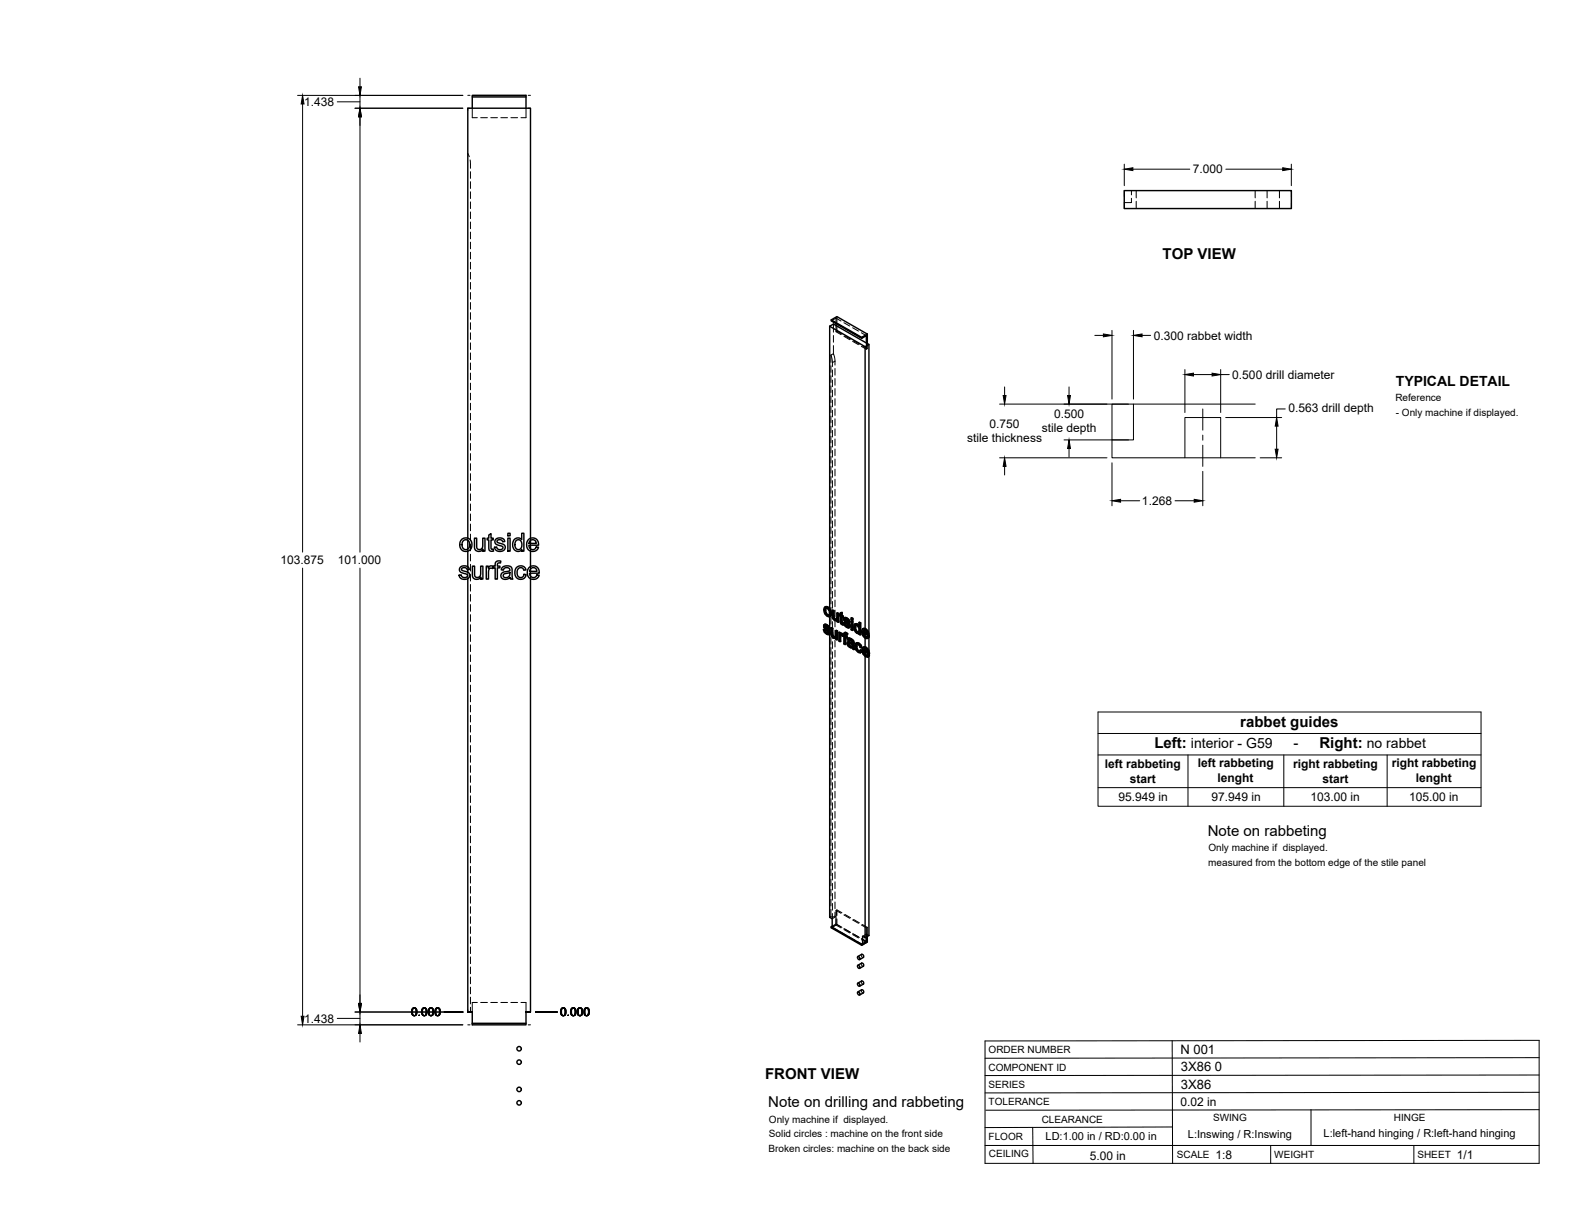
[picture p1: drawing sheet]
<svg xmlns="http://www.w3.org/2000/svg" width="559mm" height="432mm" viewBox="0 0 559 432" stroke-linecap="round" stroke-linejoin="round" font-family="sans-serif">
<!-- layer: Visible -->
<g fill="none" stroke="#000" stroke-width=".51">
<path d="M167.6 34.4v4M186.6 34.4h-19v-.6h19v4.6M398.9 67.6h59.3v6.4h-59.3zM294.4 115.8l1.3-.8 12.6 7.2v102.6M294.4 115.8l12.5 7.2v100M294.4 115.8v100.1M294.9 113.5l2-1.2 10.8 6.2M296.6 114.8v.7M305.7 119.7l-10.8-6.2v.4l10.8 6.2M307.7 118.5l-2 1.2v.4l1.7-1v2.6M307.7 118.5v3.4M308.3 122.2l-1.4 .8"/>
<path d="M163.8 191.4l1-.5a2.33 2.33 0 0 1 2.6 2.9 2.33 2.33 0 0 1-3.8 1.1l-.4-1a2.67 2.67 0 0 1 .6-2.5zM164.3 191.9l.6-.4h.7l.9 .8 .1 1.5-.7 1.1h-1.2l-.6-.6-.2-1.4zM166 190.9v-152.5h22.2v152.6M166 191.7v3.1M166 195.6v5.5M168.3 190.9h.8v2.6a1.14 1.14 0 0 0 1.2 1.5 1.14 1.14 0 0 0 1-1.6v-2.5h.8v4.7h-.7v-.7a1.63 1.63 0 0 1-2 .7 1.63 1.63 0 0 1-1.1-1.8zM173.4 189.8l.8-.5v1.6h.8v.7h-.8v3l.2 .2 .6 .1 .1 .6-.6 .1a1.04 1.04 0 0 1-1.1-1.4v-2.6h-.6v-.7h.6zM175.9 191.3l1.4-.4a1.54 1.54 0 0 1 1.8 1.2l-.8 .1a.96 .96 0 0 0-1-.8 .96 .96 0 0 0-.9 1l2.1 .7a1.42 1.42 0 0 1 .6 1.9 1.42 1.42 0 0 1-1.9 .6l-.9-.2-.7-.6-.2-.6 .8-.1a1.08 1.08 0 0 0 1.1 1 1.08 1.08 0 0 0 1.1-1.1l-1.9-.7a1.2 1.2 0 0 1-.6-2zM180.2 190.9h.8v4.7h-.8zM180.2 189.2h.8v.9h-.8zM182.5 191.4a1.72 1.72 0 0 1 2.6 .1v-2.3h.8v6.4h-.8v-.6a1.98 1.98 0 0 1-2.5 .2 1.98 1.98 0 0 1-.7-2.4zM183 191.9l.9-.4 .9 .4 .4 1.2-.2 1.2a1.26 1.26 0 0 1-1.7 .6 1.26 1.26 0 0 1-.6-1.6z"/>
<path d="M187.4 191.5a2.14 2.14 0 0 1 2.6-.4 2.14 2.14 0 0 1 1.1 2.3h-3.5l.2 .8a1.29 1.29 0 0 0 1.3 .8 1.29 1.29 0 0 0 1.1-.9l.9 .1-.5 .8a2.33 2.33 0 0 1-3.2 0 2.33 2.33 0 0 1-.2-3.1zM188.1 191.9l1.2-.4a1.27 1.27 0 0 1 1 1.3h-2.6zM188.2 191.7v1.1M188.2 193.4v1.3M188.2 195.5v5.5M163.3 201.3l1-.5h1a1.35 1.35 0 0 1 1.2 1.3l-.8 .1a1.01 1.01 0 0 0-.9-.8 1.01 1.01 0 0 0-1 .7l2.6 1.3a1.64 1.64 0 0 1-.3 1.9 1.64 1.64 0 0 1-2 .2l-.7-.3-.4-.6-.1-.5 .7-.1a1.09 1.09 0 0 0 1.1 1 1.09 1.09 0 0 0 1.1-1l-1.8-.8a1.18 1.18 0 0 1-.7-1.9zM166 205.3v153.8h1.6v4M166 202.1v.9M167.6 200.9h.8v2.5a1.14 1.14 0 0 0 1.1 1.5 1.14 1.14 0 0 0 1-1.6v-2.4h.8v4.6h-.7v-.7a1.63 1.63 0 0 1-1.9 .7 1.63 1.63 0 0 1-1.1-1.8zM172.5 200.9h.7v.7a1.12 1.12 0 0 1 1.8-.6l.7-.1v-.5a1.33 1.33 0 0 1 .6-1.3 1.33 1.33 0 0 1 1.4 0l-.1 .7a.7 .7 0 0 0-.8-.1 .7 .7 0 0 0-.3 .7v.5h.9v.6h-.9v4h-.8v-4h-.7v-.4l-.2 .6a1.02 1.02 0 0 0-1.2 .1 1.02 1.02 0 0 0-.3 1.3v2.4h-.8zM178.2 201.4l1.4-.6 1.3 .1 .5 .4 .5 4.2h-.8l-.1-.6a1.75 1.75 0 0 1-2 .7 1.75 1.75 0 0 1-1.3-1.7l.8-.9 1.5-.3a.68 .68 0 0 0 .9-.6 .68 .68 0 0 0-.9-.7 1.11 1.11 0 0 0-1.4 .9l-.8-.1zM178.7 203.8l2-.6a1.19 1.19 0 0 1-.6 1.6 1.19 1.19 0 0 1-1.6-.7z"/>
<path d="M183.3 201.3a1.97 1.97 0 0 1 3.3 .9l-.8 .1a1.29 1.29 0 0 0-1.7-.7 1.29 1.29 0 0 0-.6 1.7l.1 .9 .6 .6a1.16 1.16 0 0 0 1.7-1l.8 .1-.4 1a2.1 2.1 0 0 1-2.6 .4 2.1 2.1 0 0 1-1-2.5zM187.7 201.4a2.15 2.15 0 0 1 2.5-.4 2.15 2.15 0 0 1 1.1 2.4h-3.4l.2 .7a1.29 1.29 0 0 0 1.2 .8 1.29 1.29 0 0 0 1.2-.9l.8 .1-.5 .8a2.34 2.34 0 0 1-3.2 0 2.34 2.34 0 0 1-.1-3.3zM188.2 205.3v153.8h-1.6v4M188.2 201.9v.8M188.2 203.4v1M188.3 201.8l.6-.4 .9 .1 .5 .6 .2 .6h-2.6zM292.7 215.4h1.1zM292.7 215.4l-.4 .5v1l.9 1.5a.91 .91 0 0 0 1.4 .2M292.8 216.6l.2 1M293 217.6l.2-.1 .6 .6-.3 .1zM293.1 215.8l-.1 .7M293.2 217.5l-.2-.9a.49 .49 0 0 1 0-.7 .49 .49 0 0 1 .8 .2l.4 .8 .1 .8-.3 .6-.5-.1"/>
<path d="M293.5 215.5l.9 .9 .2-.1 .4 1.3M293.8 218.1l.3 .1M293.8 215.4l.8 .9M294.4 218.8v3.9M294.4 216.4l.3 1.3 .3-.1-.2 .8M294.7 217.7l-.1 .9 .2-.2-.4 .4M295.3 216.6l.6 .1v2.2M295.7 216.8v2.2l.2-.1 .2 .4M295.7 219l.2 .5 .2-.2 .3 .3M295.9 219.5l.3 .3 .6-.1-.2 .2M295.9 216.7l-.6-.1v2.5l.8 1.1 .9-.1M296.2 219.8l.4 .1"/>
<path d="M296.9 217.5l.7 .2v3l-.3 .1v-3M297.6 217.7l-.7-.2v1.9l-.3 .5M298.1 218h-.3v.4l.3 .2 .1 2.4 .4 .6h.7l-.1-.5-.4 .1M298.1 217.5l.7-.2v1.1M298.6 217.4v1.1l.6 .1M298.6 218.5l.6 .1-.2 .5v-.4M298.8 217.3l-.7 .2v.7l-.3-.2M298.8 219v1.8M299 219.1l-.4-.2v2h.3M299.6 219.2l.9 .1M299.8 219.9l.4 .3M299.9 219.1l-.4 .2"/>
<path d="M299.9 219.2l.6 .1 .6 .4M300 219.7v.1M300 220l-.2-.3 .6 .2 .5 .8 .4 .1M300.1 219.1l-.6 .2-.1 .6 1.5 1.9-.1 .5M300.3 219.4l.5 .4 .3-.1 .3 .5M300.8 219.8l.4 .5 .2-.1 .2 .5-.3 .1-.1-.5M302 219.3l.6 .1zM302 219.3v.6l.4 .2M302.6 219.4l-.2 .7v-.6M292.1 223.4l.5 .1M292.5 221.6l.9 .1M292.6 223.5l.2-.1 .2 .6-.2 .1z"/>
<path d="M292.7 222.3l.4 .3M292.7 222.5l1.4 1.1M292.7 221.5l-.3 .2M292.8 224.1l.5 .5h.5M292.8 221.6l.6 .1 .5 .4M292.8 223.4h-.7l.6 1.1 .8 .6 .7-.1M292.9 222.7l1.5 1.3M292.9 222.1v.1M292.9 222.4l-.2-.3 .6 .2 .5 .8 .4 .1M293 224l.5 .4M293 221.5l-.7 .3-.1 .6 1.5 1.7v.6M293.2 221.8l.5 .4 .2-.1 .4 .4"/>
<path d="M293.3 224.6l.4 .1M293.7 222.2l.4 .5 .2-.1 .1 .5-.2 .1-.1-.5M293.8 224.6l-.1 .1M293.9 223.7l.3 .4 .2-.1 .1 .5M294.2 224.1l.1 .5 .2-.1-.1 101 .9 .5v2.6l-.4 .2v.4l10.8 6.2v-.4l-10.8-6.2M294.3 224.6l-.1 .4 .2-.1-.3 .2M294.4 223.1v.8M294.8 222.8l.7 .1v2.2M295.3 223.1v2.1l.2-.1 .2 .5M295.3 225.3l.2 .4 .2-.1 .3 .3M295.5 225.7l.3 .3h.6M295.5 222.9l-.7-.1 .1 2.6 .8 1h.8"/>
<path d="M295.8 226l.4 .1M296.4 226l-.2 .1M296.5 223.8l.4 .2 .3-.1v3l-.3 .1v-3M296.5 226.4v.4l.4 .2M296.5 226.4l-.1 .1M297 220.1v.5l.3 .2M297 220.1l-.2 .1M297.2 223.9l-.5-.3-.2 .2v1.9l-.3 .4M297.6 224.4l.6 .1v.4l.3-.2M298 224.6v.5l.8-.3M298.1 225.6l.2 1.9-.2 .2v-1.6M298.2 224.5l-.6-.1v3l.5 .3"/>
<path d="M298.3 224.8h.5l.4 .3M298.4 225.4h.1M298.6 224.9l.4 .4M298.6 220.9l.4 .2M298.7 221.1h.5M298.9 225.7l-.7-.3 .1 .6M299 221.3l.1 .5M299 225.6l.4 .2v2.7l.4 .2M299 225.2v.4M299 225.4l-.1 .3M299 225.6l-.1 .1M299.3 221l.4 .1"/>
<path d="M299.7 224.5l1.1 .3M299.7 221.1l.2-.1 .2 .6-.2 .1zM299.8 220.1l1.5 1.1M299.8 225.7l.8 .1-.2 .6v-.4M299.9 224.4l-.3 .1M299.9 221.7l.5 .5h.5M299.9 221l-.4-.1a1.37 1.37 0 0 0 .8 1.6l.6 .3 .4-.1M300 220.3l1.5 1.3M300.1 225.1v.5M300.1 226.2v2.4l-.3 .1v-2.6l.6 .3M300.1 224.6l.7 .2-.3 .5v-.4M300.1 221.6l.5 .4"/>
<path d="M300.4 224.5h-.8l-.2 .9-.4-.2h.4M300.4 222.2l.4 .1M300.5 225.3l-.6-.2-.1 .6 .3-.1 .5 .2M300.9 227.8l.6-.1 .9 .3M300.9 222.3h-.1M301 228.6l.2 .4 .2-.1 .4 .3M301 221.3l.3 .4 .2-.1 .1 .5M301.1 228.4l.3 .5M301.1 227.7l-.3 .1M301.2 229l.3 .3h.7M301.2 227.1l.1-.1-.2 .3zM301.2 228.3l-.1 .1"/>
<path d="M301.2 226.5l.8 .1 .6 .4M301.2 228.3h.2a.76 .76 0 0 1 .9 .9l-.3 .3M301.3 228.3l-.1 .1M301.3 227l.9 .5a.36 .36 0 0 1 .2 .6 .36 .36 0 0 1-.6-.1l-.6-.2M301.3 221.7l.1 .6 .2-.2-.1 .4M301.4 227.7l-.8 .3 .1 1 .9 .8h.8l.1 .4 .4 .3M301.4 222.3l-.1 .4 .2-.2-.3 .2M301.4 226.4l-.5 .2M301.5 229.3h.8M301.8 226.7l1.1 .7M302 220.4l.6 .2zM302 220.4v3l.4 .3"/>
<path d="M302 226.6l-.6-.2-.6 .2-.2 .4 .5 .3M302.3 227.1l.3 .5 .3-.2 .1 .5M302.6 220.6v3l-.2 .1v-3M302.6 227.6l.2 .4 .2-.1 .1 2M302.8 228v2.1l.3-.2 .1 .5-.3 .1-.1-.4M303.4 222.7l.2 1M303.4 221.4h.8l.5 .4M303.6 222l.7 .2 .4 .9v1.1l-.6 .1M303.6 222l-.2 .7 .2-.1 .2 1M303.6 223.7l.2-.1 .5 .6-.2 .1zM303.6 222h.1M303.7 221.3l-.4 .2"/>
<path d="M303.8 221.9l-.2 .7M303.8 229.5l.2 .9 .2-.1 .6 .6M303.9 228.2h.9l.7 .6M303.9 228.1l-.2 .1M304 230.5l.5 .6 .6-.1M304 221.5l.7 .4M304.1 228l-.2 .1M304.2 228.6l-.2 .7M304.2 221.4l-.5-.1a1.97 1.97 0 0 0 0 3.1l.6 .4 .5-.1M304.3 224.2l.3 .1M304.5 228.3l.7 .7 .3-.2 .3 .9-.2 .2-.4-.9M304.7 220.9l.7 .1v4.1l-.2 .2v-4.2"/>
<path d="M304.8 228.2h-1a2.12 2.12 0 0 0 1.5 3.4M304.8 224.7v.3l.4 .3M304.8 224.7l-.2 .1M305.2 230.7l.4 .3M305.4 221l-.7-.1v1.5l-.3-.5M305.6 229.9l-.4-.2-.5-.9a.45 .45 0 0 0-.7 0 .45 .45 0 0 0 0 .7l.2 .8M305.6 231l.2-.1-.5 .7zM305.8 230.9l-.4-.4-.4 .6h-.5M306 223.1h1.1l.9 .9M306.2 229.7h1.1l.8 .8M306.3 230.6l1.5 .9-.6-1.2a.49 .49 0 0 0-.5-.2 .49 .49 0 0 0-.4 .5l.3-.1 1.1 .7M306.4 225.4l.6 .6 .6-.1"/>
<path d="M306.4 224.6l.2 .7M306.6 223.5l-.2 .4M306.6 231.2l.2 .6M306.6 231.9l.5 .6h.6M306.7 230.1l-.1 .4M306.9 223.6l.8 1.3-1.5-.8M306.9 223.6a.45 .45 0 0 0-.5 0 .45 .45 0 0 0-.2 .5l.2-.2 1.2 .7M306.9 223.2l.9 .9 .2-.1 .3 1.3M306.9 232.8v99.9l-.9-.5v3l1.4-.8v-1.9M306.9 223.6v.6M306.9 224.9v.8M306.9 226.4v3.1"/>
<path d="M306.9 230.1v.6M306.9 231.4v.7M307 226l.4 .1M307.1 229.8l.8 .9 .2-.2 .4 1.4M307.1 232.5l.4 .1M307.1 223.1l-.6-.2-.6 .5v1.8l.6 .9 .8 .4h.5l.5-.6M307.3 229.7l-.6-.2-.7 .4v1.8l.6 .9 .8 .5 .6-.1 .5-.5M307.5 226l-.1 .1M307.6 232.6h-.1M307.6 225.7l.5 .4M307.8 224.1l.3 1.4h.2M307.8 232.3l.5 .3"/>
<path d="M307.9 230.7l.4 1.3 .2-.1-.2 .1M308.1 225.5h.2M308.1 225.6l-1.9-1.1 .2 .9 .2-.1 .6 .5M308.3 232.2l-2-1.1 .3 .8 .2-.1 .5 .6M308.3 225.5v.4M308.3 226v4.9M308.3 232.1v.3M308.3 232.8v99.1l-1.4 .8M308.3 225.9l-.5 .6M308.3 225.9l-.4-.3-.5 .5M308.5 232.5l-.5 .6M308.5 232.5l-.5-.3-.5 .4"/>
<path d="M304.3 339.5l.6 .1 .1 .8-.6-.2zM305.7 338.6l-1.3 .8M305.7 338.6l.4 .1 .3 .8-1.4 1M307.4 334l-1.7 1M307.7 332.3v1.9l-2 1.2M304.3 348.9l.6 .1 .1 .8-.6-.1zM304.3 352l.6 .2 .1 .8-.6-.2zM304.3 342.6l.6 .1 .1 .8-.6-.1zM305.7 348.1l-1.3 .7M305.7 351.2l-1.3 .8M305.7 341.7l-1.3 .8M305.7 348.1l.6 .3v.7"/>
<path d="M305.7 351.2l.6 .3v.8M305.7 341.7l.4 .1 .3 .8-1.4 1M306.3 349.2l-1.3 .7M306.3 352.3l-1.3 .8M167.6 363.1h19v.5h-19z"/>
<circle cx="184.2" cy="376.9" r=".79"/>
<circle cx="184.2" cy="372.1" r=".79"/>
<circle cx="184.2" cy="386.5" r=".79"/>
<circle cx="184.2" cy="391.3" r=".79"/>
</g>
<!-- layer: Hidden -->
<g fill="none" stroke="#000" stroke-width=".35">
<path d="M167.6 38.4v3.4h1.8M186.6 38.4v3.4h-1.8M166 54.4l.5 1.2M166.8 56.7l.1 3M170.5 41.8h2.4M174.1 41.8h2.4M177.7 41.8h2.4M181.3 41.8h2.3M166.9 60.9v2.4M166.9 64.5v2.4M166.9 68.1v2.3M166.9 71.6v2.4"/>
<path d="M166.9 75.2v2.4M166.9 78.8v2.4M401.4 70.4v1.5h-2.5M401.4 67.6v1.6M403.1 67.6v2.6M403.1 71.4v2.6M445.3 67.6v2.6M445.3 71.4v2.6M449.6 67.6v2.6M449.6 71.4v2.6M453.9 67.6v2.6M453.9 71.4v2.6"/>
<path d="M166.9 82.3v2.4M166.9 85.9v2.4M166.9 89.5v2.4M166.9 93v2.4M166.9 96.6v2.4M166.9 100.2v2.4M166.9 103.8v2.4M166.9 107.3v2.4M166.9 110.9v2.4M166.9 114.5v2.4M166.9 118.1v2.3M295.7 115v2.9"/>
<path d="M295.7 119v2.4M296.6 112.9l-1.7 1M296.6 112.9l1.8 1M296.6 112.9v1.9M296.6 115.5v2.2M296.9 117.5l-.3 .2 1.8 1M296.9 112.3v2M296.9 115.5v2M296.9 117.5l1.8 1.1M299.4 114.5l2.1 1.2M299.4 119.3l2.1 1.2M299.7 119.1l2.1 1.2"/>
<path d="M302.5 116.3l2.1 1.2M305.6 118.1l1.8 1M166.9 121.6v2.4M166.9 125.2v2.4M166.9 128.8v2.4M166.9 132.4v2.3M166.9 135.9v2.4M166.9 139.5v2.4M294.8 126l.5 1.6v2.5M294.8 126l.9-.5 .5 1.6v2.4M294.8 126v2.6M294.8 129.8v2.3"/>
<path d="M294.8 133.3v2.4M294.8 136.9v2.4M295.3 131.3v2.3M295.3 134.8v2.4M295.3 138.4v2.4M295.7 122.6v2.9M296.2 130.7v2.4M296.2 134.3v2.4M296.2 137.9v2.4M302.5 121.1l2.1 1.2M302.8 120.9l2.1 1.2M305.6 122.9l1.8 1"/>
<path d="M305.9 122.7l1.8 1M307.4 121.7v2.2l.3-.2v-1.8M166.9 143.1v2.4M166.9 146.6v2.4M166.9 150.2v2.4M166.9 153.8v2.4M166.9 157.4v2.3M294.8 140.5v2.4M294.8 144.1v2.3M294.8 147.6v2.4M294.8 151.2v2.4M294.8 154.8v2.3"/>
<path d="M294.8 158.3v2.4M295.3 142v2.4M295.3 145.5v2.4M295.3 149.1v2.4M295.3 152.7v2.4M295.3 156.3v2.3M295.3 159.8v2.4M296.2 141.5v2.3M296.2 145v2.4M296.2 148.6v2.4M296.2 152.2v2.4M296.2 155.7v2.4"/>
<path d="M296.2 159.3v2.4M166.9 160.9v2.4M166.9 164.5v2.4M166.9 168.1v2.4M166.9 171.6v2.4M166.9 175.2v2.4M166.9 178.8v2.4M294.8 161.9v2.4M294.8 165.5v2.4M294.8 169.1v2.3M294.8 172.6v2.4M294.8 176.2v2.4"/>
<path d="M294.8 179.8v2.4M295.3 163.4v2.4M295.3 167v2.4M295.3 170.5v2.4M295.3 174.1v2.4M295.3 177.7v2.4M296.2 162.9v2.4M296.2 166.5v2.3M296.2 170v2.4M296.2 173.6v2.4M296.2 177.2v2.4M166 190.9v.8"/>
<path d="M166 194.8v.8M166.9 182.4v2.3M166.9 185.9v2.4M166.9 189.5v2.4M166.9 193.1v2.4M166.9 196.6v2.4M188.2 191v.7M188.2 192.8v.6M188.2 194.7v.8M294.8 183.3v2.4M294.8 186.9v2.4M294.8 190.5v2.4"/>
<path d="M294.8 194.1v2.3M294.8 197.6v2.4M295.3 181.3v2.3M295.3 184.8v2.4M295.3 188.4v2.4M295.3 192v2.4M295.3 195.5v2.4M295.3 199.1v2.4M296.2 180.7v2.4M296.2 184.3v2.4M296.2 187.9v2.4M296.2 191.5v2.3"/>
<path d="M296.2 195v2.4M296.2 198.6v2.4M166 201.1v1M166 203v2.3M166.9 200.2v2.4M166.9 203.8v2.4M166.9 207.4v2.3M166.9 210.9v2.4M166.9 214.5v2.4M166.9 218.1v2.4M188.2 201v.9M188.2 202.7v.7"/>
<path d="M188.2 204.4v.9M292.5 216.2l.4 1.4-.3 .1M292.9 217.6l.9 .9-.3 .2M292.9 215.2l-.6 1.2M293.1 215.8l-.1 .1M293.2 215.8h.6l-.3 .1M293.8 215.8l.5 .6-.2 .1M293.8 218.5l.6 .2-.2 .1M294.3 218.1l-.2 .1M294.3 216.4l.2 .9-.2 .2M294.4 215.9v2.9M294.5 217.4l-.4 .8"/>
<path d="M294.6 218.6l-.2 .1M294.8 201.2v2.4M294.8 204.8v2.4M294.8 208.3v2.4M294.8 211.9v2.4M294.8 215.5v2.4M294.8 219.1v2.3M295.3 217l.1 2.4 .2-.2-.1-.4M295.3 202.7v2.4M295.3 206.3v2.3M295.3 209.8v2.4M295.3 213.4v2.4"/>
<path d="M295.5 216.4v2.4l-.2 .1M295.6 219.2l.3 .5-.2 .1M295.9 219.7l.5 .3-.3 .2M296.2 202.2v2.4M296.2 205.7v2.4M296.2 209.3v2.4M296.2 212.9v2.4M296.2 216.5v2.3M296.8 219.7h.1M296.9 219.7l-.2 .1M297.1 219.6l-.3 .1M297.1 217.4v1.8l-.3 .5"/>
<path d="M297.2 220l-.2 .6M298 218.3l.3 .2-.2 .1M298 217.9l-.2 .5M298.1 218l.2 .1M298.3 218.5l.1 2.4-.2 .1M298.3 217.3l-.2 .9M298.6 218.9l.2-.2v.3M298.8 218.7l.4 .3M299.6 219.6l.1 .4-.3 .2M299.6 219.3l-.3 .4M299.8 219.1l-.4 .3M300.1 219.6l-.1 .1"/>
<path d="M300.1 219.6l.4 .1-.2 .1M300.5 219.7l.4 .4-.2 .1M302.2 219.2l-.2 .7M302.2 219.7l.4 .3M166.9 221.7v2.3M166.9 225.2v2.4M166.9 228.8v2.4M166.9 232.4v2.3M166.9 235.9v2.4M166.9 239.5v2.4M292.4 223.2l.3 1-.2 .1M292.4 222l.1 .4-.2 .2"/>
<path d="M292.5 221.7l-.3 .4M292.5 222.4l.3 .5-.2 .1M292.7 221.5l-.4 .3M292.7 224.2l.8 .7-.2 .1M292.8 222.1l.2-.1-.1 .1M292.8 222.9l1.1 1-.2 .2M292.9 222l-.2 .1M293 222l.4 .1-.2 .1M293.4 222.1l.4 .4-.2 .1M293.5 224.9l.5 .1-.2 .2M293.8 222.5l.2 .4-.2 .2M293.9 224.5l-.1 .1"/>
<path d="M293.9 223.9l.2 .4-.2 .1M294 222.9l.4 .2M294.1 224.3l-.2 .2M294.3 225h-.3M294.4 222.7v.4M294.4 223.9v1.1M294.8 222.6v2.4M294.8 226.2v2.4M294.8 229.8v2.4M294.8 233.3v2.4M294.8 236.9v2.4M295 222.7l.1 2.3-.2 .1"/>
<path d="M295.1 225l.1 .5-.2 .1M295.2 225.5l.3 .4-.2 .1M295.3 220.6v2.3M295.3 224.1v2.4M295.3 227.7v2.4M295.3 231.3v2.3M295.3 234.8v2.4M295.3 238.4v2.4M295.5 225.9l.4 .4-.2 .1M295.9 226.3l.9-.1-.2 .1M296.2 220v2.4M296.2 223.6v2.4"/>
<path d="M296.2 227.2v2.4M296.2 230.7v2.4M296.2 234.3v2.4M296.2 237.9v2.4M296.4 220h.8l-.2 .1M296.4 226h.1M296.5 225.9l-.2 .2M296.7 225.8l-.3 .2M296.7 223.6v2l-.3 .3M296.8 226.2l-.3 .6M296.8 226.7l.4 .2M297.2 220.4l.4 .3"/>
<path d="M297.9 224.3v3l-.3 .1M297.9 227.3l.4 .2M298.2 224.9v.1M298.4 220.9l.2 .3-.2 .1M298.4 224.7l-.4 .4M298.5 225.3l-.1 .1M298.5 225.2l.3 .1-.2 .1M298.6 221.2l.4 .3-.3 .1M298.8 225.3l.3 .3M299 221.5l.3 .1M299 225.4l.2-.1-.1 .3M299.2 225.1v.1"/>
<path d="M299.2 225.5l.4 .2-.2 .1M299.2 225.3l-.1 .3M299.2 225.1l-.2 .2M299.4 225.2l.2 .1M299.5 220.9l.3 .9-.2 .1M299.6 225.7v2.6l-.2 .2M299.6 228.3l.5 .3M299.7 220l.3 .5-.3 .1M299.7 224.6l-.1 .7-.2 .1M299.8 224.4l-.4 .3M299.8 221.8l.8 .7-.2 .1M299.8 226.1l.3-.1v.2"/>
<path d="M299.9 225.1h.2M300 220.5l1.1 1.1-.3 .1M300.1 226l.5 .3M300.1 225h.3l-.2 .1M300.4 225l.3 .2M300.6 222.5l.6 .2-.3 .1M300.8 228.2l.2 .7-.2 .2M300.8 226.9l.5 .3M300.9 227.8l-.4 .5M300.9 222.2h.2M300.9 220.1l.2 .4-.2 .2M301 227.7l-.4 .3"/>
<path d="M301 228.9l.7 .7-.3 .1M301 226.5l-.4 .5M301.1 221.6l.1 .3-.2 .1M301.1 222.1l-.2 .2 .2-.1M301.1 226.4l-.3 .2M301.1 220.5l.5 .2M301.2 221.9l-.1 .3M301.3 228.2v.1M301.3 228.2h.1M301.3 228.2l-.2 .1M301.3 227h.1M301.4 222.6l-.2 .1"/>
<path d="M301.5 228.2l1.1 .3-.2 .1M301.5 226.9l.5 .1-.3 .1M301.7 229.6l.5 .1-.3 .2M302 227l.5 .5-.3 .1M302.2 229.7h.4l-.2 .1M302.2 220.3v3l-.2 .1M302.2 223.3l.4 .3M302.4 228l.2 .1M302.4 229.3l-.2 .1M302.5 227.5l.1 .5-.2 .1M302.5 229.2l-.2 .1M302.6 228.5l-.3 .8"/>
<path d="M302.6 228l-.2 .2M302.6 229.7l.1 .4-.2 .1M302.7 230.1l.5 .3M303.1 222.4l.2 .8-.2 .2M303.3 221.6l-.4 .9M303.3 223.2l.4 .8-.2 .2M303.5 221.3l-.5 .4M303.6 229.1l.3 1.3-.2 .2M303.7 224l.5 .6-.2 .1M303.7 228.3l-.3 .9M303.8 221.8h.5l-.2 .2M303.8 221.8l-.2 .2"/>
<path d="M303.8 221.8v.1M303.9 230.4l.9 .9-.3 .2M303.9 228.1l-.4 .4M304.2 228.6l-.2 .1M304.2 228.6h.6l-.2 .1M304.2 224.6l.8-.1-.2 .1M304.3 221.8l.4 .5-.1 .3M304.7 221.9l.2 .3M304.8 231.3l.7 .2M304.8 228.6l.4 .4-.3 .1M304.8 224.2l-.2 .1M304.8 222.4l.2 1.1-.2 .1"/>
<path d="M304.9 220.7v1.5l-.2 .2M305 223.5l-.4 .8M305 224.5l-.2 .5M305 224.9l.4 .2M305.2 229l.2 .6-.2 .1M305.2 231h-.1M305.4 229.6l.4 .1M305.4 230.5l-.4 .6M305.9 224l.4 1.3-.3 .1M306.1 230.5l.3 1.4-.2 .1M306.2 224.5l.2-.2v.3M306.3 225.3l.9 1-.2 .1"/>
<path d="M306.3 223l-.6 1.1M306.3 231.1l.2-.2 .1 .3M306.4 224.3l1.9 1.2v-.7M306.4 231.9l.9 .9-.2 .1M306.4 229.6l-.5 1.1M306.5 230.9l2 1.1M306.6 223.5l-.2 .1M306.7 230.1h-.1M306.8 230l.5 .1-.2 .1M306.9 223v.6l.3-.1h-.6M306.9 224.2v.7M306.9 225.7v.7"/>
<path d="M306.9 229.5v.6M306.9 230.7v.7M306.9 232.1v.7M307.2 223.5l.5 .6-.2 .2M307.2 226.3l.7 .1-.2 .1M307.3 230.1l.5 .6-.2 .1M307.3 232.8l.8 .2-.3 .1M307.6 225.9h.1M307.6 225.9l-.1 .1M307.6 224.6l.3 .2M307.7 225.9l-.3 .1M307.7 224.1l.2 .7-.2 .1"/>
<path d="M307.7 231.2l.3 .2M307.7 232.5h.1M307.7 232.5l-.1 .1M307.8 230.7l.2 .7-.2 .1M307.9 225.6l-.3 .3M308 232.2l-.3 .3M308 226.4h-.1M308.2 232.9l-.1 .1M308.3 225.9v.1M308.3 230.9v1.2M308.3 232.4v.4M166.9 243.1v2.4"/>
<path d="M166.9 246.7v2.3M166.9 250.2v2.4M166.9 253.8v2.4M166.9 257.4v2.4M294.8 240.5v2.4M294.8 244.1v2.3M294.8 247.6v2.4M294.8 251.2v2.4M294.8 254.8v2.4M294.8 258.3v2.4M295.3 242v2.4M295.3 245.6v2.3"/>
<path d="M295.3 249.1v2.4M295.3 252.7v2.4M295.3 256.3v2.3M295.3 259.8v2.4M296.2 241.5v2.3M296.2 245v2.4M296.2 248.6v2.4M296.2 252.2v2.4M296.2 255.8v2.3M296.2 259.3v2.4M166.9 260.9v2.4M166.9 264.5v2.4"/>
<path d="M166.9 268.1v2.4M166.9 271.7v2.3M166.9 275.2v2.4M166.9 278.8v2.4M294.8 261.9v2.4M294.8 265.5v2.4M294.8 269.1v2.3M294.8 272.6v2.4M294.8 276.2v2.4M294.8 279.8v2.4M295.3 263.4v2.4M295.3 267v2.4"/>
<path d="M295.3 270.6v2.3M295.3 274.1v2.4M295.3 277.7v2.4M296.2 262.9v2.4M296.2 266.5v2.3M296.2 270v2.4M296.2 273.6v2.4M296.2 277.2v2.3M166.9 282.4v2.4M166.9 285.9v2.4M166.9 289.5v2.4M166.9 293.1v2.4"/>
<path d="M166.9 296.7v2.3M294.8 283.4v2.3M294.8 286.9v2.4M294.8 290.5v2.4M294.8 294.1v2.3M294.8 297.6v2.4M295.3 281.3v2.4M295.3 284.8v2.4M295.3 288.4v2.4M295.3 292v2.4M295.3 295.6v2.3M295.3 299.1v2.4"/>
<path d="M296.2 280.8v2.3M296.2 284.3v2.4M296.2 287.9v2.4M296.2 291.5v2.3M296.2 295v2.4M296.2 298.6v2.4M166.9 300.2v2.4M166.9 303.8v2.4M166.9 307.4v2.4M166.9 310.9v2.4M166.9 314.5v2.4M166.9 318.1v2.4"/>
<path d="M294.8 301.2v2.4M294.8 304.8v2.3M294.8 308.4v2.3M294.8 311.9v2.4M294.8 315.5v2.4M294.8 319.1v2.3M295.3 302.7v2.4M295.3 306.3v2.4M295.3 309.8v2.4M295.3 313.4v2.4M295.3 317v2.4M296.2 302.2v2.4"/>
<path d="M296.2 305.8v2.3M296.2 309.3v2.4M296.2 312.9v2.4M296.2 316.5v2.4M166.9 321.7v2.3M166.9 325.2v2.4M166.9 328.8v2.4M166.9 332.4v2.4M166.9 336v2.3M166.9 339.5v2.4M294.8 325.2l.5 .3M294.8 322.6v2.6"/>
<path d="M294.8 325.2l-.4 .3M295.3 320.5v2.4M295.3 324.1v1.4M296.2 325l.4 .2v3l1.8 1M296.2 325l-.9 .5M296.2 320v2.4M296.2 323.6v1.4M296.6 326v1.8l-1.3 .8v.4l1.7 1M296.6 324.8v-1.8l.3-.2v2M296.6 327.8l1.8 1.1M296.6 323l1.8 1M296.6 325.2l-1.3 .8"/>
<path d="M296.9 328l-2 1.2M296.9 326v2M296.9 328l1.8 1M296.9 322.8l1.8 1.1M298.1 330.6l2 1.2M299.4 329.5l2.4 1.3M299.4 324.6l2.1 1.2M299.4 329.8l2.1 1.2M299.7 324.4l2.1 1.2M301.2 332.4l2 1.2M302.5 331.2l2.4 1.4M302.5 326.4l2.1 1.2"/>
<path d="M302.5 331.6l2.1 1.2M302.8 326.2l2.1 1.2M304.3 334.2l1.7 1M305.6 328.2l1.8 1 .3-.2M305.6 333l2.1 1.2M305.6 333.4l1.8 1M305.7 338.6a.74 .74 0 0 0 .6 1.1M305.9 328l1.8 1M307.4 329.2v3.3v-1.1l.9 .5M307.4 331.4l-1.4 .8M307.7 329v3.3M166.9 343.1v2.4"/>
<path d="M166.9 346.7v2.3M166.9 350.2v2.4M166.9 353.8v2.4M166.9 357.4v1.7M169.4 355.7h-1.8v3.4M170.5 355.7h2.4M174.1 355.7h2.4M177.7 355.7h2.4M181.3 355.7h2.3M184.8 355.7h1.8v3.4M305.7 348.1a.74 .74 0 0 0 .6 1.1M305.7 351.2a.74 .74 0 0 0 .6 1.1"/>
<path d="M305.7 341.7a.73 .73 0 0 0 .6 1.1"/>
</g>
<!-- layer: Reference -->
<g fill="none" stroke="#000" stroke-width=".35">
<path d="M166 33.8h.8M166.8 38.4h-.8v.8M187.4 38.4h.8v.8M187.4 33.8h.8M398.9 67.6v2.1M398.9 71.9v2.1M458.2 67.6v2.1M458.2 71.9v2.1M402.1 143.4v12.7h-7.6M445.3 143.4h-50.8v19h50.8M420.4 162.4v-14.3h12.7v14.3M166 358.3v.8h.8"/>
<path d="M166 359.1h1.6zM186.6 359.1h1.6zM188.2 358.3v.8h-.8M166 363.6h.8M187.4 363.6h.8"/>
</g>
<!-- layer: Hidden Narrow -->
<path d="M296.2 128.1l-.9 .6M295.5 218.3l-.2 .1M297.1 219l-.2 .1M293.5 223.5l-.2 .1M295 224.5l-.2 .2M296.7 225.3l-.2 .1M298.3 220.2l-.2 .1M299.6 225l-.2 .1M300.6 221.1l-.2 .2M301.9 228.3l-.3 .1M302.6 228.7l-.2 .1" fill="none" stroke="#000" stroke-width=".35"/>
<!-- layer: Visible Narrow -->
<path d="M295.9 218.4l-.2 .1M293.5 222.9l-.2 .2M295.5 224.6l-.2 .1M298.8 220.5l-.2 .1M300.1 225.3l-.3 .1M300.6 220.6l-.2 .1M301.8 227.8l-.2 .2M303 228.3l-.2 .2M303 229l-.2 .2" fill="none" stroke="#000" stroke-width=".35"/>
<!-- layer: Titleblock -->
<path d="M349.5 369.3l196.6-.2v43.7h-196.6zM415.9 369.3l.1 43.5M546.1 375.3l-196.6 .2M416 399.9l-66.5 .2M465.1 393.7v12.7M546.1 393.7l-196.3 .2M546.1 387.6l-196.6 .2M546.1 381.4l-196.6 .2M349.5 406.4h196.6M366.4 400l.1 12.8M450.8 406.4v6.4M501.6 406.4v6.4" fill="none" stroke="#000" stroke-width=".36"/>
<!-- layer: Custom Tables -->
<path d="M389.6 252.6h135.9v33.5h-135.9zM389.6 260.2h135.9M389.6 267.9h135.9M389.6 279.5h135.9M421.5 267.9v18.2M455.5 267.9v18.2M492.1 267.9v18.2" fill="none" stroke="#000" stroke-width=".35"/>
<!-- layer: FD_Dimensions -->
<g fill="none" stroke="#000" stroke-width=".35">
<path d="M105.6 33.8h58.6M107.4 36.9v159M119.7 36.1h8M125.9 38.4h38.3M127.7 27.7v3.1M127.7 33.8v4.6M127.7 41.4v154.5M398.9 58.3v7.6M458.2 58.3v7.6M401.9 60h20.2M434.9 60h20.2M388.4 119h3.1"/>
<path d="M394.5 117.2v24.4M402.1 117.2v24.4M405.2 119h3M356.4 137.3v3M379.3 137.3v3M420.4 131.1v15.3M423.4 132.9h6.6M433.1 131.1v15.3M433.1 132.9h3M354.6 143.4h45.8M377.5 156.1h22.9M379.3 159.1v3.1"/>
<path d="M434.9 148.1h19.8M452.9 151.2v8.2M456 145.1h-3.1v3M354.6 162.4h38.1M356.4 165.5v3M394.5 164.2v15.3M397.6 177.7h6.8M416.9 177.7h6.8M426.7 167.3v12.2M447.1 162.4h7.6M107.4 201.6v159M127.7 201.6v154.4"/>
<path d="M125.9 359.1h38.3M127.7 359.1v4.5M190 359.1h7.7M105.6 363.6h58.6M119.7 361.3h8M127.7 366.7v3"/>
</g>
<g fill="#000" stroke="#000" stroke-width=".35">
<path d="M107.4 33.8l.5 3.1h-1.1zM127.2 30.8h1l-.5 3zM127.7 38.4l.5 3h-1zM398.9 60l3-.5v1zM455.1 59.5l3.1 .5-3.1 .5zM391.5 118.5l3 .5-3 .5zM402.1 119l3.1-.5v1zM420.4 132.9l3-.5v1zM430 132.4l3.1 .5-3.1 .5zM355.9 140.3h1l-.5 3.1zM379.3 156.1l.5 3h-1zM378.8 140.3h1l-.5 3.1z"/>
<path d="M452.4 159.4h1.1l-.6 3zM452.9 148.1l.6 3.1h-1.1zM356.4 162.4l.5 3.1h-1zM394.5 177.7l3.1-.5v1zM423.7 177.2l3 .5-3 .5zM127.2 356h1l-.5 3.1zM106.8 360.6h1.1l-.5 3zM127.7 363.6l.5 3.1h-1z"/>
</g>
<!-- layer: Smart Centers -->
<path d="M426.7 145.1v7.5M426.7 154.4v1.8M426.7 158v7.5" fill="none" stroke="#000" stroke-width=".35"/>
<g font-size="5.3">
<text x="412.5" y="92">TOP VIEW</text>
<text x="440" y="257.8">rabbet guides</text>
<text x="409.6" y="265.4">Left: interior - G59</text>
<text x="458.9" y="265.4">-</text>
<text x="468.1" y="265.4">Right: no rabbet</text>
<text x="428.5" y="296.6">Note on rabbeting</text>
<text x="271.4" y="382.7">FRONT VIEW</text>
<text x="272.6" y="392.9">Note on drilling and rabbeting</text>
</g>
<text font-size="5" x="495.2" y="136.9">TYPICAL DETAIL</text>
<g font-size="4.6">
<text x="418.8" y="373.8">N 001</text>
<text x="419" y="380.1">3X86 0</text>
<text x="419" y="386.2">3X86</text>
</g>
<g font-size="4.3">
<text x="107.9" y="37.6">1.438</text>
<text x="423.2" y="61.5">7.000</text>
<text x="409.3" y="120.5">0.300 rabbet width</text>
<text x="437.2" y="134.4">0.500 drill diameter</text>
<text x="374" y="148.3">0.500</text>
<text x="457.1" y="146.2">0.563 drill depth</text>
<text x="351.1" y="151.8">0.750</text>
<text x="369.7" y="153.4">stile depth</text>
<text x="343.2" y="157">stile thickness</text>
<text x="405.2" y="179.2">1.268</text>
<text x="99.5" y="200.2">103.875</text>
<text x="119.9" y="200.2">101.000</text>
<text x="392" y="272.6">left rabbeting</text>
<text x="425" y="272.2">left rabbeting</text>
<text x="458.8" y="272.6">right rabbeting</text>
<text x="493.8" y="272.2">right rabbeting</text>
<text x="400.9" y="277.7">start</text>
<text x="432" y="277.3">lenght</text>
<text x="469.2" y="277.7">start</text>
<text x="502.3" y="277.3">lenght</text>
<text x="396.8" y="284.3">95.949 in</text>
<text x="429.8" y="284.3">97.949 in</text>
<text x="465" y="284.3">103.00 in</text>
<text x="500" y="284.3">105.00 in</text>
<text x="107.9" y="362.8">1.438</text>
<text x="145.9" y="360.6">0.000</text>
<text x="198.8" y="360.6">0.000</text>
<text x="418.8" y="392.4">0.02 in</text>
<text x="386.7" y="411.6">5.00 in</text>
<text x="431.3" y="411.1">1:8</text>
<text x="516.9" y="411.1">1/1</text>
</g>
<g font-size="3.9">
<text x="371" y="404.5">LD:1.00 in / RD:0.00 in</text>
<text x="421.5" y="403.6">L:Inswing / R:Inswing</text>
<text x="469.6" y="403.6">L:left-hand hinging / R:left-hand hinging</text>
</g>
<g font-size="3.5">
<text x="495.1" y="142.4">Reference</text>
<text x="495.2" y="147.5">- Only machine if displayed.</text>
<text x="428.7" y="302.1">Only machine if displayed.</text>
<text x="428.7" y="307.2">measured from the bottom edge of the stile panel</text>
<text x="350.8" y="373.6">ORDER NUMBER</text>
<text x="350.8" y="379.9">COMPONENT ID</text>
<text x="350.8" y="386.1">SERIES</text>
<text x="350.8" y="392.2">TOLERANCE</text>
<text x="272.8" y="398.4">Only machine if displayed.</text>
<text x="369.6" y="398.4">CLEARANCE</text>
<text x="430.4" y="397.8">SWING</text>
<text x="494.5" y="397.6">HINGE</text>
<text x="272.8" y="403.5">Solid circles : machine on the front side</text>
<text x="350.8" y="404.5">FLOOR</text>
<text x="272.7" y="408.6">Broken circles: machine on the back side</text>
<text x="350.8" y="410.5">CEILING</text>
<text x="417.5" y="410.9">SCALE</text>
<text x="452.1" y="410.9">WEIGHT</text>
<text x="502.9" y="410.9">SHEET</text>
</g>
</svg>
